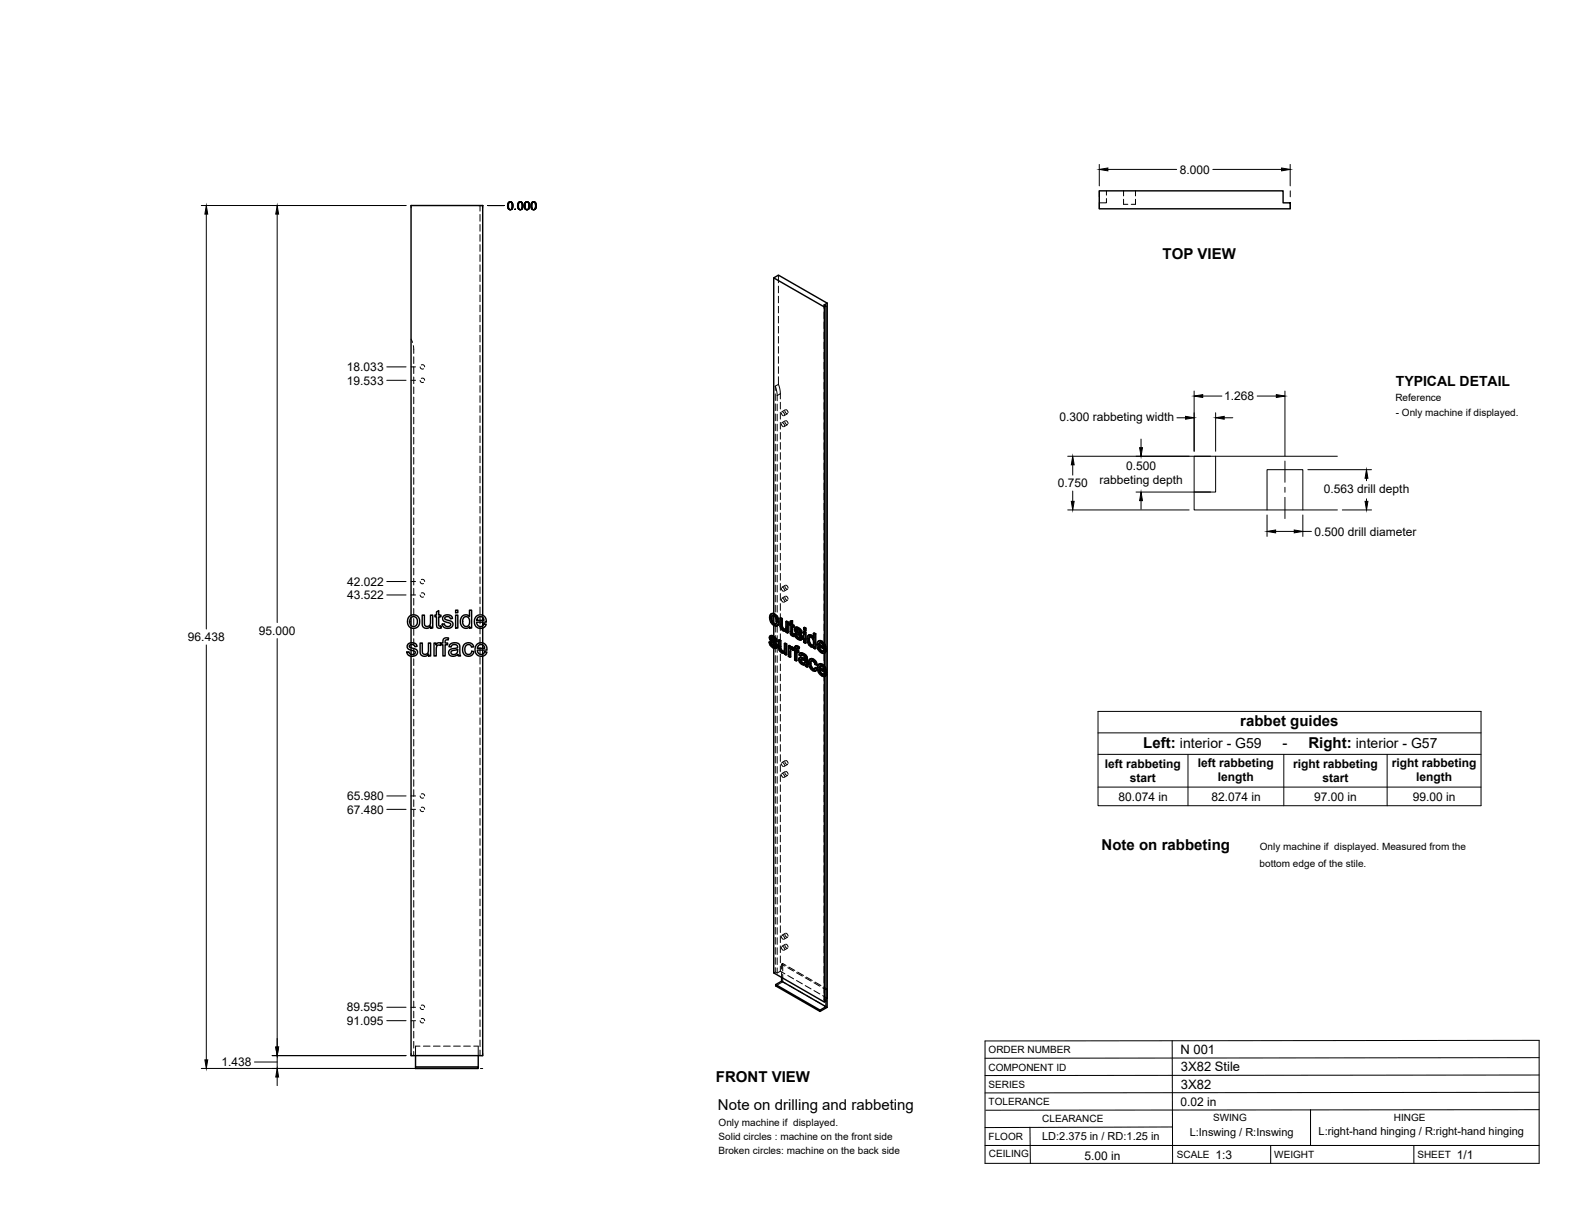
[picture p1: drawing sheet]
<svg xmlns="http://www.w3.org/2000/svg" width="559mm" height="432mm" viewBox="0 0 559 432" stroke-linecap="round" stroke-linejoin="round" font-family="sans-serif">
<!-- layer: Visible -->
<g fill="none" stroke="#000" stroke-width=".51">
<path d="M390 67.7h65.2v4.3h2.6v2.1h-67.8zM274.5 98.6v119.1M292.5 108.9v119.4M293.1 108.6v121M293.5 107.6l-17.3-10-1.7 1 18 10.3 .6-.3M293.5 107.6l-1.1 .6 .7 .4M293.5 107.6v246.6l-.4 .2M145.3 218.7a2.31 2.31 0 0 1 3.6 1.7 2.31 2.31 0 0 1-3.4 2.2l-.1-.1a2.81 2.81 0 0 1-.1-3.8zM145.8 219.2l.9-.4 .7 .2 .5 .5 .2 1.6-.8 1.1h-1l-.8-.7-.1-1.3zM145.8 219.2v2.7M149.8 218.2h.8v2.6a1.15 1.15 0 0 0 1.1 1.5 1.15 1.15 0 0 0 1-1.6v-2.5h.8v4.6h-.7v-.6a1.63 1.63 0 0 1-1.9 .7 1.63 1.63 0 0 1-1.1-1.8zM154.9 217.1l.8-.5v1.6h.7v.6h-.7v3.2l.7 .1 .2 .7-.6 .1a1.04 1.04 0 0 1-1.1-1.4v-2.7h-.6v-.6h.6z"/>
<path d="M157.4 218.5l.9-.3h1.1a1.33 1.33 0 0 1 1.1 1.2l-.7 .1a.99 .99 0 0 0-1-.8 .99 .99 0 0 0-1 .9l2.6 1.1a1.57 1.57 0 0 1-.2 1.9 1.57 1.57 0 0 1-1.9 .3l-.7-.3-.5-.6-.2-.5 .8-.2a1.09 1.09 0 0 0 1.1 1 1.09 1.09 0 0 0 1.1-1l-1.9-.7a1.2 1.2 0 0 1-.9-.8 1.2 1.2 0 0 1 .3-1.3zM161.6 218.2h.8v4.6h-.8zM161.6 216.5h.8v.9h-.8zM163.9 218.8a1.73 1.73 0 0 1 2.7 0v-2.3h.7v6.3h-.7v-.5a1.9 1.9 0 0 1-2.3 .4 1.9 1.9 0 0 1-1-2.1zM164.5 219.2l.9-.4 .9 .4 .3 1.2-.2 1.2a1.26 1.26 0 0 1-1.6 .6 1.26 1.26 0 0 1-.7-1.6zM168.9 218.8a2.15 2.15 0 0 1 2.6-.4 2.15 2.15 0 0 1 1 2.3h-3.4l.2 .8a1.29 1.29 0 0 0 1.2 .8 1.29 1.29 0 0 0 1.2-.9l.8 .1-.5 .8a2.33 2.33 0 0 1-3.2 0 2.33 2.33 0 0 1-.1-3.2zM169.5 219.1l.6-.3 .9 .1 .4 .3 .3 .9h-2.6zM171.3 218.3v-145.4h-25.5v145.4M171.3 219.1v1M273.6 217.8l.7-.2 .5 .2zM273.6 217.8l-.6 1.1 .5 1.9 1.3 1.2 .6 .1 .5-.3M273.6 219.4l.3 1.3"/>
<path d="M274.1 218.4l-.2 .8M274.5 218.5v2.5M274.6 218l.9 .9a1.64 1.64 0 0 1 .9 1.7M274.8 217.8l1.1 1.2M275.7 219.1l.4 1.7 .3-.2-.2 1.1M276.7 219.3l.6 .3 .3-.1v2.8M277.3 219.6v2.7h.3l.2 .5M277.6 219.5l-.6-.3-.3 .1 .2 3.3 1 1.2 .6 .2 .4-.2M144.8 228.6l.8-.5h1.3a1.33 1.33 0 0 1 1.1 1.2l-.8 .1a1.02 1.02 0 0 0-1-.7 1.02 1.02 0 0 0-1 .7l2.7 1.3a1.65 1.65 0 0 1-.4 1.9 1.65 1.65 0 0 1-2 .1l-.9-.5-.3-.8 .8-.1a1.1 1.1 0 0 0 1.1 .9 1.1 1.1 0 0 0 1.1-1l-2-.7a1.17 1.17 0 0 1-.5-1.9zM145.8 222.8v5.3M145.8 228.7v1.1M145.8 230.7v1.5"/>
<path d="M149.1 228.2h.7v2.5a1.15 1.15 0 0 0 1.2 1.5 1.15 1.15 0 0 0 1-1.6v-2.4h.8v4.5h-.7v-.6a1.63 1.63 0 0 1-2 .7 1.63 1.63 0 0 1-1-1.8zM154 228.2h.7v.7a1.12 1.12 0 0 1 1.8-.6l.6-.1v-.5a1.33 1.33 0 0 1 .6-1.3 1.33 1.33 0 0 1 1.5 0l-.2 .7a.71 .71 0 0 0-.7-.1 .71 .71 0 0 0-.4 .7v.5h.9v.6h-.9v3.9h-.8v-3.9h-.6v-.4l-.3 .6-.3-.1a1.07 1.07 0 0 0-1.1 1.4v2.4h-.8zM159.8 228.5l1.8-.5 1.3 .5 .5 4.2h-.8l-.2-.5a1.75 1.75 0 0 1-1.9 .7 1.75 1.75 0 0 1-1.3-1.7l.8-.9 1.5-.3a.7 .7 0 0 0 .8-.7 .7 .7 0 0 0-.9-.6l-1 .2-.3 .7-.8-.1zM160.2 231l1.4-.3a.43 .43 0 0 1 .6-.2 .43 .43 0 0 1 .1 .5 1.2 1.2 0 0 1-1 1.2 1.2 1.2 0 0 1-1.3-.8zM164.7 228.7a1.96 1.96 0 0 1 3.4 .8l-.8 .1a1.29 1.29 0 0 0-1.7-.8 1.29 1.29 0 0 0-.7 1.8l.2 1 .6 .5a1.16 1.16 0 0 0 1.7-1l.7 .1-.3 .9a2.18 2.18 0 0 1-2.9 .4 2.18 2.18 0 0 1-.7-2.9zM169.1 228.7a2.15 2.15 0 0 1 2.6-.4 2.15 2.15 0 0 1 1.1 2.4h-3.4l.1 .7a1.29 1.29 0 0 0 1.3 .8 1.29 1.29 0 0 0 1.2-.9l.8 .1-.5 .8a2.35 2.35 0 0 1-3.2-.1 2.35 2.35 0 0 1-.1-3.2zM169.8 229l.5-.3a1.27 1.27 0 0 1 1.7 1.3h-2.6zM171.3 232.8v141.7h-25.5v-141.7M171.3 220.7v1.4M171.3 222.8v5.3M171.3 228.8v1.2M171.3 230.7v1.4"/>
<path d="M272.9 227.8l.5 .2M273.3 225.6l1.1 .1M273.4 228l.3-.1 .2 .7-.2 .2zM273.5 226.5l.1 .3 .2-.2 .2 .3M273.6 226.8l.2 .2 .3-.1 1.3 1.2M273.6 225.5l-.4 .2M273.7 228.8l.6 .5h.7M273.7 225.7l.5 .2 .2-.2 .7 .5M273.7 227.9l-.6-.2-.2 .1 .4 1.2 .7 .7a1.05 1.05 0 0 0 1.4 .2M273.8 227l1.2 1.2 .4-.1 .3 .5M273.8 226.3h.1M273.8 226.6v-.3l-.3 .1a1.11 1.11 0 0 1 1.4 1l.5 .2"/>
<path d="M273.9 220.7l.3-.2 .6 .8h-.3zM273.9 228.6l.6 .6M274 225.5l-.9 .2-.1 .8 .3 .8 1.6 1.5-.1 .7M274.2 225.9l.6 .5 .3-.2 .4 .6M274.2 220.5l-.3-1.3-.3 .2v-.3l.3-.6 .3-.1 .8 .5 .5 1.3-.2 1.1-.7 .1M274.3 229.3l.5 .2M274.5 230v115.2l18 10.3 .6-.3M274.5 221.9v3.8M274.5 226.6v.7M274.5 228.4v.8M274.8 226.4l.5 .6 .2-.2 .2 .7-.3 .1-.1-.6M274.8 221.3l.5 .1"/>
<path d="M274.9 229.4l-.1 .1M275.1 228.2l.3 .6 .3-.2 .1 .7M275.4 228.8l.2 .6 .2-.1-.1 .5M275.6 229.4l-.2 .5 .3-.1-.4 .2M276.1 220.8l-.2 1 .3-.1-.5 .4M276.2 227.1l.6 .3 .3-.1v2.8M276.8 227.4v2.8l.3-.1 .2 .5M276.8 230.2l.2 .5 .3-.1 .4 .4M277 230.7l.4 .4h.8l-.3 .1M277.1 227.3l-.6-.3-.3 .1v2.5l.2 1.1 .7 .8a.84 .84 0 0 0 1.3 .1M277.3 222.4l.2 .5 .3-.1 .4 .4M277.4 231.1l.5 .1"/>
<path d="M277.5 222.9l.5 .4h.7M278 223.3l.4 .2M278.3 228.3l.5 .3 .3-.1v3.7l-.3 .2v-3.8M278.4 231.6v.5l.4 .3M278.4 231.6l-.2 .1M278.7 223.3l-.3 .2M278.7 223.2l-.3 .3M278.8 220.5l.6 .4 .3-.2v3.8l-.3 .1v-3.7M278.9 223.8v.5l.5 .3M278.9 223.8l-.2 .1M279.1 228.5l-.5-.3-.3 .1v2.5l-.4 .4M279.7 220.7l-.6-.3-.3 .1-.1 2.7"/>
<path d="M279.7 229.2l.5 .2 .3-.1v.4l.3-.2M280.2 229.4v.6l.6-.5 .4 .1M280.3 221.1l-.4 .1v.5l.4 .2 .1 2.9 .7 .9h.7l-.1-.6h-.5M280.3 220.5l.9-.3v1.4M280.4 230.6l.1 2.5-.2 .1v-2M280.5 229.3l-.5-.3-.3 .2v3.7l.6 .3M280.6 229.7l.6-.1 .5 .4M280.7 230.3l-.1 .1M280.9 220.4v1.3l.3-.1 .5 .3M280.9 221.7l.6 .3 .2-.1v.5l-.2 .1v-.5M280.9 229.7l.6 .4M280.9 224.8l.6 .2"/>
<path d="M281 225l.7 .1M281.2 220.2l-.9 .3v.9l-.4-.2M281.2 222.4v2.2M281.3 230.8l-.8-.4v.7M281.5 222.5l-.6-.3v2.5l.4 .1M281.5 230.6l.4 .3v3.3l.6 .3M281.5 230.6v-.2l-.2 .4M281.5 225.2v.6M281.5 230.7l-.2 .1M281.7 230l.2 .1M281.8 224.9l.5 .2M282.2 222.7h1.1"/>
<path d="M282.3 229.3h.8l.5 .3M282.3 225.1l.3-.2 .3 .7-.3 .2zM282.4 223.5v.3l.3-.2 .3 .3M282.4 223.8l.3 .2a1.11 1.11 0 0 1 1.3 .8l.2 .3M282.5 230.7l.6 .4 .3-.2v.5l-.3 .2v-.5M282.5 222.5l-.4 .2M282.6 229.1l-.4 .2M282.6 225.8l.5 .5h.8M282.6 222.7l.5 .2 .2-.2 .7 .5M282.6 224.9h-.8l.6 1.3 1.1 .8 .8-.1M282.7 224l1.3 1.3 .2-.2 .4 .6M282.7 223.3v.1"/>
<path d="M282.7 223.6v-.2h-.3a1.12 1.12 0 0 1 1.4 1.1l.6 .2M282.8 231.4v2.9l-.3 .2v-3.3l.6 .4M282.8 230v.6M282.8 229.4l.6 .4 .2-.2-.3 .7 .1-.5M282.9 225.6l.5 .6M282.9 222.5l-.9 .3-.1 .7 .5 1 1.3 1.2 .2 .5-.2 .3M283.1 222.9l.6 .5 .3-.2 .4 .6M283.1 229.3l-.5-.2-.5 .3-.2 1-.4-.3 .2-.1M283.1 226.3l.6 .2M283.3 230.3a.4 .4 0 0 0-.5-.4 .4 .4 0 0 0-.3 .5v.3l.3-.1 .6 .3M283.7 223.4l.5 .6 .2-.2 .2 .7-.2 .2-.2-.7M283.8 233.4l.8-.1 1 .4"/>
<path d="M283.8 226.5h-.1M284 234.3l.1 .5 .3-.1 .5 .4M284 225.3l.3 .5 .3-.1 .2 .6M284 234.1v.2l.2-.1 .2 .5M284 233.2l-.4 .2M284.1 234.8l.5 .5h.9M284.2 234l-.2 .1M284.2 231.8l.7 .3 .3-.2 .7 .5M284.2 234l.8 .2a.64 .64 0 0 1 .6 .6 .64 .64 0 0 1-.4 .7M284.3 234l-.1 .2M284.3 225.8l.2 .6 .3-.1-.2 .5M284.4 232.4l-.4 .4a.9 .9 0 0 1 1-.3 .9 .9 0 0 1 .6 .9v.5l-1.4-.5"/>
<path d="M284.4 233.2l-.9 .3-.1 .8 .5 1 1 .6a.61 .61 0 0 1 .9 .5l.6 .3M284.5 226.4l-.2 .5 .3-.1-.4 .3M284.5 231.6l-.7 .2M284.6 235.3h.9M284.9 232.1l.7 .5 .3-.2 .4 .5M285.1 224.2l.3-.2 .6 .3-.3 .2zM285.1 222.7l.3-.1 .6 .3-.3 .1zM285.1 224.2v3.7l.6 .3M285.1 222.7v.8l.6 .3M285.2 231.9l-.7-.3-.8 .3-.2 .5 .5 .4M285.6 232.6l.4 .5 .3-.2 .1 .5M286 224.3v3.8l-.3 .1v-3.7"/>
<path d="M286 222.9v.7l-.3 .2v-.8M286 233.1l.2 .5 .2-.2 .1 2.6M286.2 233.6v2.6l.3-.2 .1 .6-.2 .1-.2-.5M286.9 227.1l.2 1.2M287 225.4h1l.5 .4M287.1 226.1l.9 .2 .6 1v1.4l-.4 .4-.4-.1M287.1 226.1l-.2 1 .3-.2 .2 1.2M287.1 228.3l.3-.2 .7 .7-.4 .1zM287.2 226.1h-.1M287.3 225.2l-.6 .3M287.4 226l-.2 .9M287.4 235.5a1.17 1.17 0 0 0 .7 1.3l.5 .5"/>
<path d="M287.6 233.8l.8 .2 .2-.1 .9 .8M287.7 236.7l.7 .7h.6M287.7 225.6l.5 .4h.4M287.9 233.7l-.6 .2M287.9 234.4l-.2 .9M288 225.4l-.7-.2-.6 .3-.4 1 .3 1.7 .8 1.1a.76 .76 0 0 0 1.2 .1M288.1 228.8l.3 .1M288.4 234l.8 .8 .3-.1 .4 1.1-.2 .2-.5-1.2M288.6 224.7l.5 .3 .3-.1v5.2l-.3 .1v-5.2M288.6 233.9l-.7-.2-.8 .3-.2 1.8 .9 1.7 .8 .6h.7M288.6 229.4v.5l.5 .3M288.6 229.5l-.2 .1"/>
<path d="M289.2 237l.5 .4M289.4 224.9l-.5-.3-.3 .1v1.9l-.4-.6M289.7 236l-.6-.2-.5-1.1-.7-.3-.3 .3-.2 .8 .3-.2 .3 1.3M289.7 237.4l.3-.2-.2 .5-.5 .4zM290 237.2l-.5-.4-.3 .2a.49 .49 0 0 1-.3 .5 .49 .49 0 0 1-.5-.1M290.3 227.5h.6a1.83 1.83 0 0 1 1.8 1.1M290.4 228.7l1.8 1.1-.7-1.5a.61 .61 0 0 0-.7-.2 .61 .61 0 0 0-.4 .6l.3-.1 1.5 .8M290.4 235.7h.7a1.72 1.72 0 0 1 1.8 1.1M290.6 236.9l1.8 1.1-.6-1.4a.62 .62 0 0 0-.8-.3 .62 .62 0 0 0-.4 .6l.3-.1 1.5 .8M290.7 229.4l.3 .8M290.7 230.4l.7 .7 .7-.1M290.9 228l-.2 .6"/>
<path d="M290.9 238.5l.6 .8 .8-.1M290.9 237.6l.2 .8M291 236.3l-.1 .5M291.3 227.6l.9 .9a1.7 1.7 0 0 1 .9 1.8M291.4 231.1l.5 .1M291.5 235.9l.9 .8a1.68 1.68 0 0 1 .9 1.8M291.5 239.3l.6 .1M291.6 227.5l-.8-.2-.8 .5-.2 1.2 .3 1.2 .7 1 1.1 .6 .6-.1 .6-.7M291.8 235.7l-.7-.2-.7 .3-.4 .7v1l.8 1.7 1 .7 .7 .1M292 231.1l-.1 .1M292.2 239.3l-.1 .1M292.2 230.8l.6 .4"/>
<path d="M292.4 228.8l.4 1.7 .3-.2-.3 .2M292.5 230.4v.3M292.5 238.5v.5l.5 .4M292.6 237l.4 1.7 .3-.2-.3 .2M292.8 230.6l-2.4-1.4 .3 1.2 .3-.2 .7 .7M293 238.8l-2.4-1.4a1.12 1.12 0 0 0 .7 1.3l.5 .4M293.1 230.5v.5M293.1 231.2v6M293.1 238.8v.3M293.1 239.7v117.5M293.1 231l-.7 .8 .1 4.5M293.1 231l-.6-.4-.6 .6"/>
<path d="M293.3 239.2l-.7 .7M293.3 239.2l-.8 .8M293.3 239.2l-.6-.4-.6 .6M292.5 240v115.5M277.3 346.8v1.3l-2.1 1.2v.5l15.7 9.1v-.5l-15.7-9.1M277.3 348.1l15.8 9.1-2.2 1.2M293.5 354.2v3.2l-2.6 1.5M147.4 374.5v4.6h22.3v-.6h-22.3M169.7 374.5v4"/>
</g>
<!-- layer: Hidden -->
<g fill="none" stroke="#000" stroke-width=".35">
<path d="M170.3 72.9v2M170.3 76.1v2.4M170.3 79.7v2.3M392.6 70.4v1.6h-2.6M392.6 67.7v1.5M398.6 70.7v1.8h1.6M398.6 67.7v1.8M402.9 70.7v1.8h-1.5M402.9 67.7v1.8M170.3 83.2v2.4M170.3 86.8v2.4M170.3 90.4v2.4"/>
<path d="M170.3 94v2.3M170.3 97.5v2.4M276.2 97.6v2.7M170.3 101.1v2.4M170.3 104.7v2.4M170.3 108.2v2.4M170.3 111.8v2.4M170.3 115.4v2.4M170.3 119v2.3M276.2 101.5v2.4M276.2 105.1v2.4M276.2 108.7v2.3"/>
<path d="M276.2 112.2v2.4M276.2 115.8v2.4M276.2 119.4v2.4M292.4 108.2v1.3M292.4 110.7v2.4M292.4 114.2v2.4M292.4 117.8v2.4M145.8 120.3l.6 1.2M146.7 122.6l.1 2.8M146.8 126.6v2.4M146.8 130.2v2.3M146.8 133.8v2.3"/>
<path d="M146.8 137.3v2.4M149.1 134.9l.4 .7h.8M149.1 130.2l.4 .7h.8M149.5 134.3h.8l.4 .6M149.5 129.5h.8l.4 .7M170.3 122.5v2.4M170.3 126.1v2.4M170.3 129.7v2.4M170.3 133.2v2.4M170.3 136.8v2.4M275.1 137l.5 2.1 .1 3.1M275.1 137l1.1-.6 .6 2 .1 3.1"/>
<path d="M275.1 137v1.5M275.1 139.7v2.4M276.2 123v2.3M276.2 126.5v2.4M276.2 130.1v2.4M276.2 133.7v2.7M292.4 121.4v2.4M292.4 125v2.3M292.4 128.5v2.4M292.4 132.1v2.4M292.4 135.7v2.3M292.4 139.3v2.3"/>
<path d="M146.8 140.9v2.4M146.8 144.5v2.3M146.8 148v2.4M146.8 151.6v2.4M146.8 155.2v2.4M146.8 158.8v2.3M170.3 140.4v2.4M170.3 144v2.3M170.3 147.5v2.4M170.3 151.1v2.4M170.3 154.7v2.4M170.3 158.2v2.4"/>
<path d="M275.1 143.3v2.4M275.1 146.9v2.4M275.1 150.5v2.3M275.1 154v2.4M275.1 157.6v2.4M275.7 143.4v2.4M275.7 147v2.3M275.7 150.5v2.4M275.7 154.1v2.4M275.7 157.7v2.3M276.9 142.7v2.4M276.9 146.3v2.4"/>
<path d="M276.9 149.9v2.4M276.9 153.5v2.3M276.9 157v2.4M277.2 150.4l.3 .7 .4 .3M277.2 146.5l.3 .7 .4 .3M277.6 150l.5 .3 .2 .7M277.6 146.1l.5 .4 .2 .6M278.5 149.6l.3 .8 .4 .3M278.5 145.8l.3 .7 .4 .3M278.6 149.3l-1.2 .7M278.6 145.4l-1.2 .7M278.9 149.2l.7 1.1"/>
<path d="M278.9 145.4l.7 1M279.4 150.6l-1.2 .8M279.4 146.7l-1.2 .8M292.4 142.8v2.4M292.4 146.4v2.4M292.4 150v2.3M292.4 153.5v2.4M292.4 157.1v2.4M146.8 162.3v2.4M146.8 165.9v2.4M146.8 169.5v2.4M146.8 173v2.4"/>
<path d="M146.8 176.6v2.4M170.3 161.8v2.4M170.3 165.4v2.4M170.3 169v2.3M170.3 172.5v2.4M170.3 176.1v2.4M170.3 179.7v2.4M275.1 161.2v2.4M275.1 164.7v2.4M275.1 168.3v2.4M275.1 171.9v2.4M275.1 175.5v2.3"/>
<path d="M275.1 179v2.4M275.7 161.2v2.4M275.7 164.8v2.4M275.7 168.4v2.4M275.7 172v2.3M275.7 175.5v2.4M275.7 179.1v2.4M276.9 160.6v2.4M276.9 164.2v2.3M276.9 167.7v2.4M276.9 171.3v2.4M276.9 174.9v2.4"/>
<path d="M276.9 178.5v2.3M292.4 160.7v2.4M292.4 164.3v2.3M292.4 167.8v2.4M292.4 171.4v2.4M292.4 175v2.4M292.4 178.5v2.4M146.8 180.2v2.4M146.8 183.7v2.4M146.8 187.3v2.4M146.8 190.9v2.4M146.8 194.5v2.4"/>
<path d="M146.8 198v2.4M170.3 183.3v2.3M170.3 186.8v2.4M170.3 190.4v2.4M170.3 194v2.3M170.3 197.5v2.4M275.1 182.6v2.4M275.1 186.2v2.4M275.1 189.7v2.4M275.1 193.3v2.4M275.1 196.9v2.4M275.7 182.7v2.4"/>
<path d="M275.7 186.2v2.4M275.7 189.8v2.4M275.7 193.4v2.4M275.7 197v2.3M276.9 182v2.4M276.9 185.6v2.4M276.9 189.2v2.4M276.9 192.7v2.4M276.9 196.3v2.4M276.9 199.9v2.4M292.4 182.1v2.4M292.4 185.7v2.4"/>
<path d="M292.4 189.3v2.3M292.4 192.8v2.4M292.4 196.4v2.4M292.4 200v2.4M145.8 218.3v.9M146.8 201.6v2.4M146.8 205.2v2.4M146.8 208.7v2.4M146.8 212.3v2.4M146.8 215.9v2.4M146.8 219.5v2.3M149.1 206.4l.4 .6h.8"/>
<path d="M149.1 211.1l.4 .7h.8M149.5 205.7l.7-.1 .5 .7M149.5 210.4h.7l.5 .7M170.3 201.1v2.4M170.3 204.7v2.4M170.3 208.3v2.3M170.3 211.8v2.4M170.3 215.4v2.4M170.3 219v2.4M171.3 218.3v.8M273.3 218.9l.4 1.7-.2 .2M273.8 217.7l-.8 1.4"/>
<path d="M274.1 218.4l-.2 .1M274.2 218.3l.6 .1-.2 .1M274.5 217.7v.8M274.8 218.4l.7 .7-.2 .2M275.1 200.4v2.4M275.1 204v2.4M275.1 207.6v2.4M275.1 211.2v2.4M275.1 214.7v2.4M275.1 218.3v2.4M275.5 219.1l.3 1.2-.3 .2M275.7 200.5v2.4"/>
<path d="M275.7 204.1v2.4M275.7 207.7v2.4M275.7 211.2v2.4M275.7 214.8v2.4M275.7 218.4v2.4M276.9 203.5v2.3M276.9 207v2.4M276.9 210.6v2.4M276.9 214.2v2.4M276.9 217.7v2.4M277 219.2l.1 2.9-.3 .2M277.2 208.7l.3 .8 .4 .3"/>
<path d="M277.2 212.6l.3 .8 .4 .3M277.6 208.4l.5 .3 .2 .7M277.6 212.2l.5 .4 .2 .7M278.5 208l.3 .7 .4 .3M278.5 211.9l.3 .7 .4 .3M278.6 207.6l-1.2 .8M278.6 211.5l-1.2 .8M278.9 207.6l.7 1.1M278.9 211.5l.7 1.1M279.4 209l-1.2 .8M279.4 212.9l-1.2 .8M292.4 203.5v2.4"/>
<path d="M292.4 207.1v2.4M292.4 210.7v2.4M292.4 214.2v2.4M292.4 217.8v2.4M145.8 221.9v.9M145.8 228.1v.6M145.8 229.8v.9M145.8 232.2v.6M146.8 223v2.4M146.8 226.6v2.4M146.8 230.2v2.4M146.8 233.8v2.3"/>
<path d="M146.8 237.3v2.4M170.3 222.5v2.4M170.3 226.1v2.4M170.3 229.7v2.4M170.3 233.3v2.3M170.3 236.8v2.4M171.3 220.1v.6M171.3 222.1v.7M171.3 228.1v.7M171.3 230v.7M171.3 232.1v.7M273.1 227.7l.5 1.1-.3 .2"/>
<path d="M273.2 226.1l.2 .6-.3 .1M273.3 225.7l-.3 .6M273.4 226.7l.3 .5-.3 .2M273.5 225.5l-.5 .3M273.6 228.8l.9 .9-.2 .1M273.7 227.2l1.4 1.4-.3 .1M273.7 220.6l1.1 1.2-.2 .1M273.8 226.3l.1-.2-.3 .2 .3-.2 .6 .2-.3 .1M274.5 226.3l.5 .4-.3 .2M274.5 221v.9M274.5 225.7v.9M274.5 227.3v1.1"/>
<path d="M274.5 229.2v.8M274.5 229.7l.7 .2-.3 .2M274.8 221.8l.9 .2-.3 .1M275 226.7l.2 .6-.3 .1M275.1 221.9v2.4M275.1 225.5v2.3M275.1 229v2.4M275.1 232.6v2.4M275.1 236.2v2.3M275.1 239.8v2.3M275.1 229.3h-.1M275.1 229.3l-.2 .1"/>
<path d="M275.1 228.6l.2 .4-.3 .2M275.2 227.3l.5 .2M275.3 229l-.2 .3M275.5 229.9h-.3M275.5 221.3l-.2 .1M275.7 222v2.3M275.7 225.5v2.4M275.7 229.1v2.4M275.7 232.7v2.4M275.7 236.2v2.4M275.7 239.8v2.4M275.8 220.3l-.1 .8-.4 .3"/>
<path d="M275.9 221.9l-.2 .1M276.5 227v2.9l-.3 .2M276.5 229.9l.2 .6-.3 .2M276.7 230.5l.4 .5-.3 .2M276.9 221.3v2.4M276.9 224.9v2.4M276.9 228.5v2.3M276.9 232v2.4M276.9 235.6v2.4M276.9 239.2v2.4M277.1 222.1l.1 .6-.3 .1M277.1 231l.5 .5-.3 .1"/>
<path d="M277.2 222.7l.4 .5-.3 .2M277.6 223.2l.5 .4-.2 .2M277.6 231.5l.7 .1 .3-.2-.2 .1M278.1 223.6l.6 .2 .5-.2-.2 .2M278.2 231.1h.1M278.3 231l-.2 .2M278.5 230.9l-.3 .2M278.6 228.2v2.4l-.4 .4M278.6 231.4v.6l-.2 .1M278.6 232l.5 .2M278.7 223.3h.1M278.9 223.2l-.3 .2"/>
<path d="M279 223.1l-.3 .2M279.1 220.4v2.4l-.4 .4M279.2 223.6v.6l-.3 .1M279.2 224.2l.5 .3M280 231.5v1.2l-.3 .2M280 232.7l.5 .4M280 229v1.3M280.2 221.5l.4 .2-.3 .2M280.2 221v.5l-.3 .2M280.3 221.1l.3 .1M280.5 229.7v.1M280.5 230.4l.7-.2-.3 .2"/>
<path d="M280.6 221.7l.1 3-.3 .2M280.6 220.3v.9l-.3 .2M280.7 230.3l.1-.1-.2 .1M280.7 224.7l.2 .4-.3 .2M280.7 229.6l-.5 .4M280.9 222.2l.3-.1v.3M280.9 225.1l.5 .4-.3 .2M281.2 230.2l.4 .4M281.2 222.1l.5 .3M281.4 225.5l.4 .2M281.5 230.4l.2-.2-.1 .4M281.7 230.5l.5 .3-.3 .1"/>
<path d="M281.7 230.2l-.1 .4M281.7 230.1l-.2 .2M281.9 230.1l.3 .2M282 224.7l.5 1.1-.3 .2M282.1 223.1l.2 .6-.3 .1M282.2 230.8v3.2l-.3 .2M282.2 234l.6 .3M282.2 222.7l-.3 .6M282.3 223.7l.3 .5-.3 .2M282.3 229.3l-.1 1-.3 .1M282.4 222.5l-.4 .4M282.4 229.2l-.4 .3"/>
<path d="M282.5 225.8l.9 .9-.3 .2M282.5 231.2l.3-.1v.3M282.6 223.3l.2-.2-.1 .2M282.6 230l.3-.2-.1 .2M282.6 224.2l1.4 1.4-.3 .1M282.8 231.1l.6 .3M282.8 223.1l-.3 .2M282.8 223.1l.6 .2-.3 .1M282.9 229.8l.3 .1-.2 .2M283.2 229.9l.3 .2M283.4 223.3l.5 .4-.3 .2M283.4 226.7l.7 .2-.3 .2"/>
<path d="M283.7 233.8l.2 1-.2 .2M283.7 231.9l.3-.2-.5 .7M283.7 232.2l.6 .4M283.8 233.4l-.4 .6M283.9 226.3h.1M283.9 223.7l.2 .6-.3 .2M283.9 233.3l-.4 .3M283.9 234.8l.9 .8-.3 .1M284 226.3l-.2 .2M284 225.6l.2 .4-.3 .2M284.1 224.3l.5 .2M284.2 226l-.2 .3"/>
<path d="M284.3 232.4l.2-.2-.1 .2M284.3 233.9l-.1 .1M284.4 233.8l-.2 .2zM284.4 233.8l-.3 .2M284.4 226.9h-.3M284.5 233.8l1.4 .5-.3 .1M284.5 232.2l.6 .2-.3 .1M284.8 235.6l.6 .2-.3 .1M285.1 232.4l.6 .6-.2 .1M285.4 235.8l.6-.1-.3 .2M285.4 226.5v1.3l-.3 .1M285.4 222.6v.7l-.3 .2"/>
<path d="M285.4 227.8l.6 .3M285.4 224v1.3M285.4 223.3l.6 .3M285.6 233.7l.3 .1M285.7 235.2l-.3 .2M285.7 233l.2 .6-.3 .2M285.8 235.1l-.3 .2M285.9 234.3l-.1 .8-.3 .1M285.9 233.6l-.3 .3M286 235.7l.1 .5-.3 .2M286.1 236.2l.5 .4M286.6 226.6l.2 1.1-.3 .2"/>
<path d="M286.8 225.6l-.2 1-.3 .1M286.8 227.7l.5 1-.3 .1M287 225.3l-.5 .5M287.1 235l.5 1.7-.3 .1M287.3 228.7l.7 .6-.3 .2M287.3 234l-.2 1-.2 .2M287.4 225.9l.6 .1-.3 .1M287.4 225.9v.1M287.5 225.9l-.3 .2 .2-.2M287.6 236.7l1 1.1-.2 .2M287.6 233.7l-.6 .5M287.9 234.4l-.2 .1"/>
<path d="M288 234.4h.6l-.2 .2M288 229.3h.9l-.2 .1M288 226l.7 .7-.3 .1M288.6 226l.3 .4M288.6 237.8l.9 .2M288.6 234.4l.5 .5-.3 .1M288.7 228.9h-.3M288.7 226.7l.2 1.2-.3 .2M288.9 224.6v1.8l-.3 .2M288.9 229.3v.5l-.3 .1M288.9 229.8l.5 .3M288.9 227.9l-.1 .8-.4 .3"/>
<path d="M289.1 234.9l.3 .7-.3 .2M289.2 237.4h-.2M289.4 235.6l.5 .2M289.5 236.8l-.6 .7M290.1 228.6l.4 1.7-.3 .1M290.3 236.8l.4 1.7-.3 .1M290.4 229.2l.3-.1v.3M290.5 230.3l1.2 1.1-.3 .2M290.5 227.4l-.7 1.4M290.6 237.4l.3-.1v.3M290.7 229.1l2.4 1.4M290.7 238.5l1.1 1.1-.3 .2"/>
<path d="M290.7 235.6l-.7 1.4M290.9 237.3l2.4 1.4M290.9 228l-.2 .1M291 227.9l.6 .1-.2 .2M291 236.3l.2-.2-.3 .2M291.2 236.1l.6 .1-.3 .2M291.6 228l.7 .8-.3 .1M291.7 231.4l.9 .2-.3 .2M291.8 236.2l.7 .8-.3 .1M292.1 231h.1M292.2 229.4l.3 .2M292.2 231h.1"/>
<path d="M292.3 239.2h.1M292.3 228.8l.2 .8-.3 .2M292.4 239.2l-.2 .1M292.4 221.4v2.4M292.4 225v2.4M292.4 228.5v2.4M292.4 232.1v2.4M292.4 235.7v2.4M292.4 239.3v2.3M292.4 237.6l.3 .2M292.4 239.2l-.3 .2M292.5 237l.2 .8-.3 .2"/>
<path d="M292.5 239v1l.3-.1-1-.3M292.5 228.3v2.1M292.5 230.7v1M292.5 236.3v2.2M292.5 230.6l-.3 .4M292.7 238.8l-.3 .4M292.7 231.6h-.1M292.9 239.8l-.1 .1M293.1 229.6v.9M293.1 231v.2M293.1 237.2v1.6M293.1 239.1v.6"/>
<path d="M146.8 240.9v2.4M146.8 244.5v2.3M146.8 248.1v2.3M146.8 251.6v2.4M146.8 255.2v2.4M146.8 258.8v2.3M170.3 240.4v2.4M170.3 244v2.4M170.3 247.5v2.4M170.3 251.1v2.4M170.3 254.7v2.4M170.3 258.3v2.3"/>
<path d="M275.1 243.3v2.4M275.1 246.9v2.4M275.1 250.5v2.3M275.1 254v2.4M275.1 257.6v2.4M275.7 243.4v2.4M275.7 247v2.3M275.7 250.5v2.4M275.7 254.1v2.4M275.7 257.7v2.4M276.9 242.7v2.4M276.9 246.3v2.4"/>
<path d="M276.9 249.9v2.4M276.9 253.5v2.3M276.9 257v2.4M292.4 242.8v2.4M292.4 246.4v2.4M292.4 250v2.3M292.4 253.6v2.3M292.4 257.1v2.4M146.8 262.3v2.4M146.8 265.9v2.4M146.8 269.5v2.4M146.8 273.1v2.3"/>
<path d="M146.8 276.6v2.4M170.3 261.8v2.4M170.3 265.4v2.4M170.3 269v2.4M170.3 272.5v2.4M170.3 276.1v2.4M170.3 279.7v2.4M275.1 261.2v2.4M275.1 264.8v2.3M275.1 268.3v2.4M275.1 271.9v2.4M275.1 275.5v2.4"/>
<path d="M275.1 279v2.4M275.7 261.3v2.3M275.7 264.8v2.4M275.7 268.4v2.4M275.7 272v2.3M275.7 275.5v2.4M275.7 279.1v2.4M276.9 260.6v2.4M276.9 264.2v2.4M276.9 267.8v2.3M276.9 271.3v2.4M276.9 274.9v2.4"/>
<path d="M276.9 278.5v2.3M277.2 274.8l.3 .7 .4 .4M277.2 270.9l.3 .8 .4 .3M277.6 274.4l.5 .4 .2 .7M277.6 270.6l.5 .3 .2 .7M278.5 274.1l.3 .7 .4 .3M278.5 270.2l.3 .7 .4 .3M278.6 273.7l-1.2 .8M278.6 269.8l-1.2 .8M278.9 273.7l.7 1M278.9 269.8l.7 1M279.4 275.1l-1.2 .7"/>
<path d="M279.4 271.2l-1.2 .7M292.4 260.7v2.4M292.4 264.3v2.3M292.4 267.8v2.4M292.4 271.4v2.4M292.4 275v2.4M292.4 278.6v2.3M146.8 280.2v2.4M146.8 283.8v2.4M146.8 287.3v2.4M146.8 290.9v2.4M146.8 294.5v2.4"/>
<path d="M146.8 298v2.4M149.1 287.2l.4 .7 .8-.1M149.1 282.4l.4 .7h.8M149.5 286.5l.7-.1 .5 .8M149.5 281.7h.7l.5 .7M170.3 283.3v2.3M170.3 286.8v2.4M170.3 290.4v2.4M170.3 294v2.4M170.3 297.6v2.3M275.1 282.6v2.4M275.1 286.2v2.4"/>
<path d="M275.1 289.8v2.3M275.1 293.3v2.4M275.1 296.9v2.4M275.7 282.7v2.4M275.7 286.3v2.3M275.7 289.8v2.4M275.7 293.4v2.4M275.7 297v2.4M276.9 282v2.4M276.9 285.6v2.4M276.9 289.2v2.4M276.9 292.8v2.3"/>
<path d="M276.9 296.3v2.4M276.9 299.9v2.4M292.4 282.1v2.4M292.4 285.7v2.4M292.4 289.3v2.4M292.4 292.8v2.4M292.4 296.4v2.4M292.4 300v2.4M146.8 301.6v2.4M146.8 305.2v2.4M146.8 308.8v2.4M146.8 312.3v2.4"/>
<path d="M146.8 315.9v2.4M146.8 319.5v2.4M170.3 301.1v2.4M170.3 304.7v2.4M170.3 308.3v2.4M170.3 311.8v2.4M170.3 315.4v2.4M170.3 319v2.4M275.1 300.5v2.4M275.1 304v2.4M275.1 307.6v2.4M275.1 311.2v2.4"/>
<path d="M275.1 314.7v2.4M275.1 318.3v2.4M275.7 300.5v2.4M275.7 304.1v2.4M275.7 307.7v2.4M275.7 311.3v2.3M275.7 314.8v2.4M275.7 318.4v2.4M276.9 303.5v2.4M276.9 307v2.4M276.9 310.6v2.4M276.9 314.2v2.4"/>
<path d="M276.9 317.8v2.3M292.4 303.6v2.3M292.4 307.1v2.4M292.4 310.7v2.4M292.4 314.3v2.4M292.4 317.8v2.4M146.8 323v2.4M146.8 326.6v2.4M146.8 330.2v2.4M146.8 333.8v2.3M146.8 337.3v2.4M170.3 322.6v2.4"/>
<path d="M170.3 326.1v2.4M170.3 329.7v2.4M170.3 333.3v2.4M170.3 336.8v2.4M275.1 321.9v2.4M275.1 325.5v2.4M275.1 329v2.4M275.1 332.6v2.4M275.1 336.2v2.4M275.1 339.8v2.3M275.7 322v2.4M275.7 325.5v2.4"/>
<path d="M275.7 329.1v2.4M275.7 332.7v2.4M275.7 336.3v2.3M275.7 339.8v2.4M276.9 321.3v2.4M276.9 324.9v2.4M276.9 328.5v2.4M276.9 332v2.4M276.9 335.6v2.4M276.9 339.2v2.4M277.2 336.1l.3 .7 .4 .4M277.2 332.2l.3 .8 .4 .3"/>
<path d="M277.6 335.7l.5 .4 .2 .7M277.6 331.9l.5 .3 .2 .7M278.5 335.4l.3 .7 .4 .3M278.5 331.5l.3 .7 .4 .3M278.6 335l-1.2 .8M278.6 331.1l-1.2 .8M278.9 335l.7 1M278.9 331.1l.7 1M279.4 336.4l-1.2 .7M279.4 332.5l-1.2 .7M292.4 321.4v2.4M292.4 325v2.4"/>
<path d="M292.4 328.5v2.4M292.4 332.1v2.4M292.4 335.7v2.4M292.4 339.3v2.4M146.8 340.9v2.4M146.8 344.5v2.4M146.8 348.1v2.3M146.8 351.6v2.4M146.8 355.2v2.4M146.8 358.8v2.3M149.1 357.4l.4 .7h.8M149.5 356.7h.7l.5 .7"/>
<path d="M170.3 340.4v2.4M170.3 344v2.4M170.3 347.6v2.3M170.3 351.1v2.4M170.3 354.7v2.4M170.3 358.3v2.4M275.1 343.3v1.6M275.7 343.4v1.8M276.9 344.6l-1.2 .6-.6-.3-.6 .3M276.9 344.6l1.6 .9M276.9 342.8v1.8M277.3 343.9v-1.8l.4-.2v2.6"/>
<path d="M277.3 345v1.8M277.3 342.1l1.2 .7M277.7 348.4l-2.5 1.4M277.7 345.7v2.7M277.7 341.9l1.2 .6M277.7 348.4l1.2 .6M279.5 343.4l2.1 1.2M279.5 346.1l2.1 1.2M279.9 343.1l2.1 1.2M279.9 349.6l2.1 1.2M282.6 345.1l2.1 1.2M282.6 347.9l2.1 1.2"/>
<path d="M283 344.9l2.1 1.2M283 351.4l2.1 1.2M285.7 346.9l2.1 1.2M285.7 349.7l2.1 1.2M286.1 346.7l2.1 1.2M286.1 353.2l2.1 1.2M288.8 348.7l2.1 1.2M288.8 351.5l2.1 1.2M289.2 348.5l2.1 1.2M289.2 355l2.1 1.2M291.9 350.5l1.2 .7 .4-.3M291.9 353.3l1.6 .9"/>
<path d="M292.3 350.3l1.2 .6M292.3 356.7l1.2 .7M292.4 342.8v2.4M292.4 346.4v2.4M292.4 350v2.4M292.4 353.6v1.2M292.4 354.8l.7 .4M293.1 354.4l-.7 .4M293.5 350.9v3.3M146.8 362.4v2.3M146.8 365.9v2.4M146.8 369.5v2.4"/>
<path d="M146.8 373.1v1.4M149 371.2h-1.6v3.3M149.1 362.2l.4 .6h.8M149.5 361.5l.7-.1 .5 .8M150.2 371.2h2.4M153.8 371.2h2.4M157.4 371.2h2.3M160.9 371.2h2.4M164.5 371.2h2.4M168.1 371.2h1.6v3.3M170.3 361.8v2.4M170.3 365.4v2.4"/>
<path d="M170.3 369v2.4M170.3 372.6v1.9"/>
</g>
<!-- layer: Reference -->
<g fill="none" stroke="#000" stroke-width=".35">
<path d="M146.6 72.9h-.8v.8M169.7 72.9h1.6zM170.5 72.9h.8v.8M390 67.7v2.1M390 72v2.1M457.8 67.7v2.1M457.8 72v2.1M145.8 130.2h1.6M145.8 134.9h1.6M431.3 161.9v12.7h-7.6M474.5 161.9h-50.8v19h50.8M449.5 180.9v-14.3h12.7v14.3"/>
<path d="M145.8 206.3h1.6M145.8 211.1h1.6M145.8 282.4h1.6M145.8 287.2h1.6M145.8 357.4h1.6M145.8 373.8v.7h.8M145.8 362.2h1.6M170.5 379.1h.8M171.3 373.8v.7h-.8"/>
</g>
<!-- layer: Hidden Narrow -->
<path d="M276.9 139.7l-1.2 .7M274.6 228l-.3 .2M276.5 229.3l-.3 .2M277 221.5l-.3 .2M278.6 230.2l-.3 .1M279.1 222.4l-.3 .1M280.6 223.9l-.3 .2M282.2 229.9l-.3 .1M283.5 225l-.3 .2M285 234l-.3 .1M285.9 234.5l-.3 .2" fill="none" stroke="#000" stroke-width=".35"/>
<!-- layer: Visible Narrow -->
<path d="M274.5 227.3l-.2 .2M277.1 229.4l-.3 .1M277.6 221.6l-.3 .1M281.2 224.3l-.3 .1M282.8 230.2l-.3 .2M283.4 224.3l-.3 .2M284.9 233.4l-.3 .2M286.5 234l-.3 .2M286.5 234.9l-.3 .2" fill="none" stroke="#000" stroke-width=".35"/>
<!-- layer: Titleblock -->
<path d="M349.5 369.3l196.6-.2v43.7h-196.6zM415.9 369.3l.1 43.5M546.1 375.3l-196.6 .2M365.4 399.9l.2 12.9M416 399.9l-66.5 .2M465 393.7v12.7M546.1 393.7l-196.3 .2M546.1 387.6l-196.6 .2M546.1 381.4l-196.6 .2M349.5 406.4h196.6M450.8 406.4v6.4M501.6 406.4v6.4" fill="none" stroke="#000" stroke-width=".36"/>
<!-- layer: FD_Dimensions -->
<g fill="none" stroke="#000" stroke-width=".35">
<path d="M390 58.3v7.7M457.8 58.3v7.7M71.4 72.9h72.7M73.2 76v147.2M98.3 76v144.9M173 72.9h5.8M393.1 60.1h24.4M430.3 60.1h24.4M137.2 130.2h6.9M137.2 134.9h6.9M423.7 138.7v21.4M455.9 138.7v23.1"/>
<path d="M404.8 155.8v3M417.6 148.2h3M426.7 140.5h6.8M431.3 146.5v13.6M434.3 148.2h3.1M446 140.5h6.8M378.8 161.9h50.7M380.6 164.9v3.7M380.6 174.2v3.7M403.1 174.6h26.4M404.8 177.6v3.1M464 166.6h22.6"/>
<path d="M484.8 169.7v.9M484.8 177v.9M378.8 180.9h43.1M449.5 182.7v7.6M452.6 188.6h6.6M462.2 182.7v7.6M462.2 188.6h3.1M476.2 180.9h10.4M137.2 206.3h6.9M137.2 211.1h6.9M73.2 228.8v147.2M98.3 226.6v144.9"/>
<path d="M137.2 282.4h6.9M137.2 287.2h6.9M137.2 357.4h6.9M71.4 379.1h97.3M90.3 376.8h8M96.6 374.5h47.5M98.3 374.5v4.6M137.2 362.1h6.9M98.3 382.1v3.1"/>
</g>
<g fill="#000" stroke="#000" stroke-width=".35">
<path d="M390 60.1l3.1-.5v1zM454.7 59.6l3.1 .5-3.1 .5zM73.2 72.9l.5 3.1h-1zM98.3 72.9l.5 3.1h-1zM404.3 158.8h1l-.5 3.1zM420.6 147.7l3.1 .5-3.1 .5zM423.7 140.5l3-.5v1zM431.3 148.2l3-.5v1zM452.8 140l3.1 .5-3.1 .5zM380.6 161.9l.5 3h-1zM380.1 177.9h1l-.5 3zM404.8 174.6l.5 3h-1z"/>
<path d="M484.3 177.9h1l-.5 3zM484.8 166.6l.5 3.1h-1zM449.5 188.6l3.1-.6v1.1zM459.2 188l3 .6-3 .5zM72.7 376h1l-.5 3.1zM97.8 371.5h1l-.5 3zM98.3 379.1l.5 3h-1z"/>
</g>
<!-- layer: Smart Centers -->
<path d="M455.9 163.6v7.5M455.9 172.9v1.8M455.9 176.5v7.5" fill="none" stroke="#000" stroke-width=".35"/>
<!-- layer: Custom Tables -->
<path d="M389.6 252.4h135.9v33.5h-135.9zM389.6 260h135.9M389.6 267.7h135.9M389.6 279.3h135.9M421.5 267.7v18.2M455.5 267.7v18.2M492.1 267.7v18.2" fill="none" stroke="#000" stroke-width=".35"/>
<g font-size="5.3">
<text x="412.5" y="92">TOP VIEW</text>
<text x="440" y="257.6">rabbet guides</text>
<text x="405.6" y="265.2">Left: interior - G59</text>
<text x="455" y="265.2">-</text>
<text x="464.2" y="265.2">Right: interior - G57</text>
<text x="390.9" y="301.7">Note on rabbeting</text>
<text x="254" y="383.9">FRONT VIEW</text>
<text x="254.7" y="393.8">Note on drilling and rabbeting</text>
</g>
<text font-size="5" x="495.2" y="136.9">TYPICAL DETAIL</text>
<g font-size="4.6">
<text x="418.8" y="373.8">N 001</text>
<text x="419" y="380.2">3X82 Stile</text>
<text x="419" y="386.2">3X82</text>
</g>
<g font-size="4.3">
<text x="418.6" y="61.6">8.000</text>
<text x="179.9" y="74.4">0.000</text>
<text x="123.1" y="131.7">18.033</text>
<text x="123.1" y="136.4">19.533</text>
<text x="434.3" y="142">1.268</text>
<text x="375.9" y="149.3">0.300 rabbeting width</text>
<text x="399.5" y="166.8">0.500</text>
<text x="375.3" y="172.9">0.750</text>
<text x="390" y="171.9">rabbeting depth</text>
<text x="469.7" y="174.9">0.563 drill depth</text>
<text x="466.4" y="190">0.500 drill diameter</text>
<text x="123.1" y="207.8">42.022</text>
<text x="123.1" y="212.6">43.522</text>
<text x="66.7" y="227.5">96.438</text>
<text x="91.8" y="225.2">95.000</text>
<text x="392" y="272.4">left rabbeting</text>
<text x="425" y="272">left rabbeting</text>
<text x="458.8" y="272.4">right rabbeting</text>
<text x="493.8" y="272">right rabbeting</text>
<text x="400.9" y="277.5">start</text>
<text x="432.1" y="277.1">length</text>
<text x="469.2" y="277.5">start</text>
<text x="502.4" y="277.1">length</text>
<text x="123.1" y="283.9">65.980</text>
<text x="396.8" y="284.1">80.074 in</text>
<text x="429.8" y="284.1">82.074 in</text>
<text x="466.3" y="284.1">97.00 in</text>
<text x="501.3" y="284.1">99.00 in</text>
<text x="123.1" y="288.7">67.480</text>
<text x="123.1" y="358.9">89.595</text>
<text x="123.1" y="363.6">91.095</text>
<text x="78.5" y="378.3">1.438</text>
<text x="418.8" y="392.4">0.02 in</text>
<text x="384.8" y="411.6">5.00 in</text>
<text x="431.3" y="411.1">1:3</text>
<text x="516.9" y="411.1">1/1</text>
</g>
<g font-size="3.9">
<text x="369.8" y="404.5">LD:2.375 in / RD:1.25 in</text>
<text x="422.1" y="403.1">L:Inswing / R:Inswing</text>
<text x="467.8" y="402.8">L:right-hand hinging / R:right-hand hinging</text>
</g>
<g font-size="3.5">
<text x="495.1" y="142.4">Reference</text>
<text x="495.2" y="147.5">- Only machine if displayed.</text>
<text x="447" y="301.7">Only machine if displayed. Measured from the</text>
<text x="446.9" y="307.7">bottom edge of the stile.</text>
<text x="350.8" y="373.6">ORDER NUMBER</text>
<text x="350.8" y="379.9">COMPONENT ID</text>
<text x="350.8" y="386.1">SERIES</text>
<text x="350.8" y="392.2">TOLERANCE</text>
<text x="255" y="399.4">Only machine if displayed.</text>
<text x="369.8" y="398.1">CLEARANCE</text>
<text x="430.4" y="397.8">SWING</text>
<text x="494.5" y="397.6">HINGE</text>
<text x="255" y="404.5">Solid circles : machine on the front side</text>
<text x="350.8" y="404.5">FLOOR</text>
<text x="254.9" y="409.6">Broken circles: machine on the back side</text>
<text x="350.8" y="410.5">CEILING</text>
<text x="417.5" y="410.9">SCALE</text>
<text x="452.1" y="410.9">WEIGHT</text>
<text x="502.9" y="410.9">SHEET</text>
</g>
</svg>
